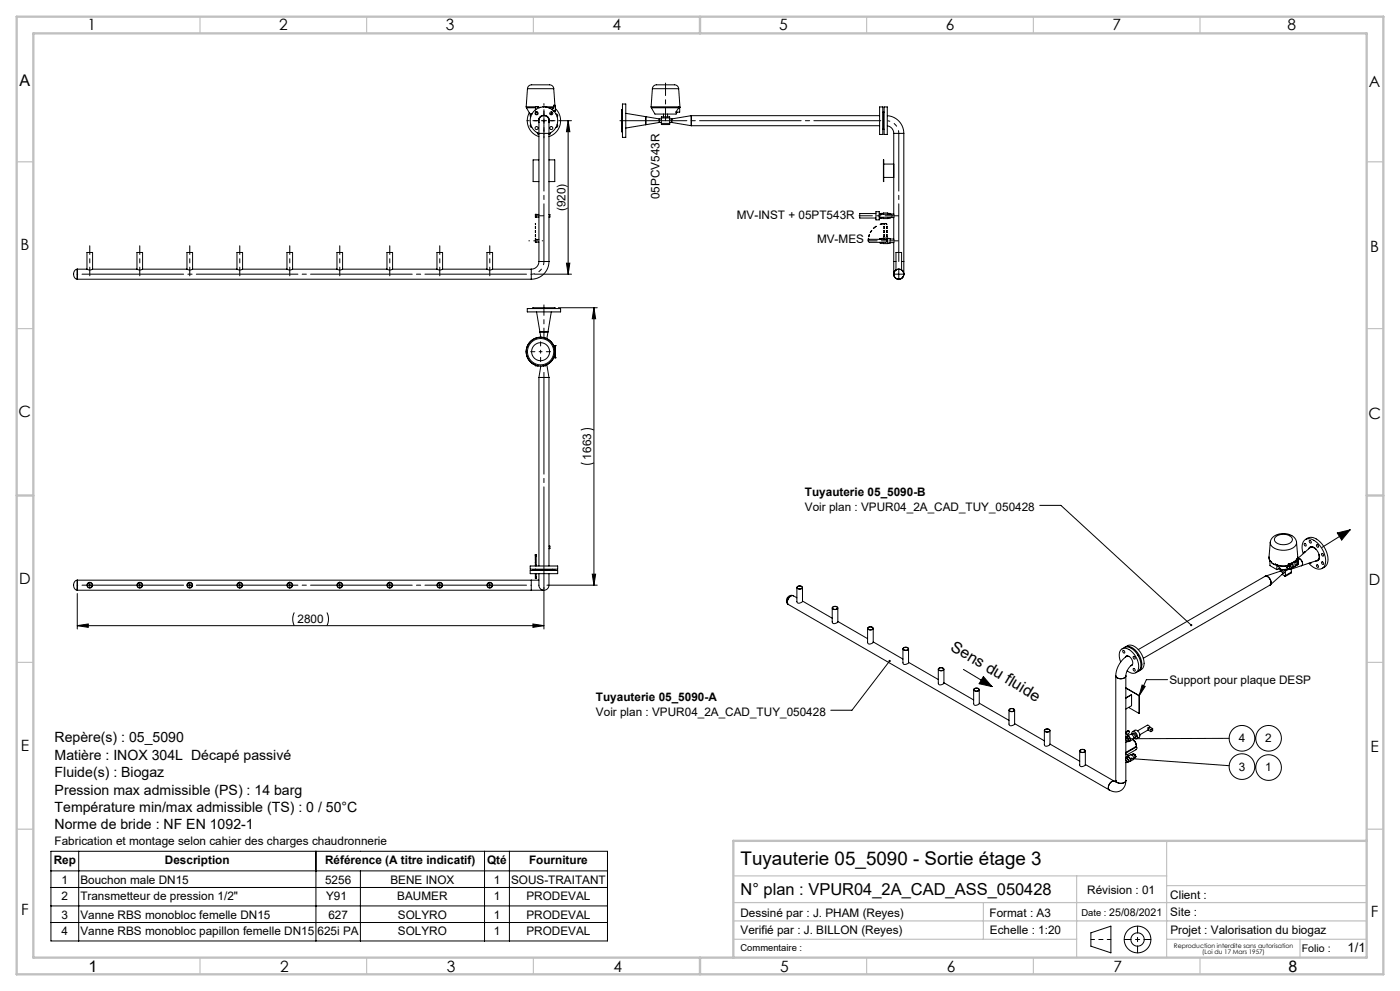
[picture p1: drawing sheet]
<svg xmlns="http://www.w3.org/2000/svg" width="420mm" height="297mm" viewBox="0 0 420 297" stroke-linecap="round" stroke-linejoin="round" font-family="sans-serif">
<g fill="none" stroke="#000" stroke-width=".3">
<path d="M157.9 32v.3M157.9 32h2.8M157.9 32.3l1.1 1.9h.6M157.9 32.3h2.8M158.2 26.6a1.95 1.95 0 0 1 2.4-1.2h3.9a1.38 1.38 0 0 1 1.6 1.2M158.2 26.6h7.9M158.2 26.6l-.3 5.4M158.8 33.8a5 5 0 0 0 2.9 7.1M159.2 37.3l-.1 .6 .5 .2M159.6 34.2l-.5 .3 .1 .5M160.6 34.2h.8M160.7 32.3l-.1 .7"/>
<path d="M160.7 32v.3M160.7 32l.7-.1-.1 .3M160.7 33.6h.6M160.7 31.9v1M160.7 33.6h.1M161.2 39.8l.1 .3 .4 .2M161.3 32.2h.9M161.3 32.2l.5 .1M161.7 40v-3.4a1.59 1.59 0 0 1 1.7-1.9 1.59 1.59 0 0 1 1.3 2.2v3.1M161.7 40h3M161.7 40v38.4M163.1 36.2h.2"/>
<path d="M163.2 34.5a1.62 1.62 0 0 1 1.5 2.3M163.2 34.5a1.62 1.62 0 0 0-1.5 2.3M163.2 34.6a1.59 1.59 0 0 1 1.5 2.1M163.2 34.6a1.59 1.59 0 0 0-1.5 2.1M163.2 36v.3M163.6 31.9l.1 .1M163.7 32h2.4M163.7 31.9v.1M163.7 31.9l-.7 .2M164.6 32.3h1.4M164.7 40v38.4M165.2 39.8l-.1 .3-.4 .2"/>
<path d="M165.7 33.6l-.4 .6h-.3M166 32.3l-.3 .6M166.1 32.3h.1M166.1 32.3l-.4 .6M166.1 31.6v.4M166.1 31.6h.1M166.1 31.6h.4M166.1 33.2h.5M166.1 31.6h.5M166.1 32l-.1 .3M166.1 32h.1M166.1 33.3h.5"/>
<path d="M166.1 26.6l.4 5M166.1 32v.3M166.5 31.6h.1M166.6 31.6h.1M166.6 33.2v.1M166.6 31.6v1.6M166.6 32.6a5 5 0 0 1-1.9 8.3M166.6 33.2h.1M166.8 34.2l.5 .3-.2 .5M167.1 37.3l.2 .6-.5 .2M168.4 36.2h3M170.4 36.2l.6 3.3h-1.1z"/>
<path d="M170.4 36.2v46M186.7 31.2h1v10h-1zM186.7 32.8h-.2v6.7h.2M187.7 34l10.1 1.6M193.7 35v2.4M195.3 32l.1 .3M195.3 32h8.4M195.4 32.3l1.1 1.9h6.3l.4-.6M195.4 32.3h8.2M195.7 26.6a1.98 1.98 0 0 1 2.5-1.2h3.8a1.36 1.36 0 0 1 1.6 1.2M195.7 26.6h7.9M195.7 26.6l-.4 5.4"/>
<path d="M197.8 35.6v1.1M197.8 35.6h.6M197.8 36.7h.6M197.8 36.7l-10.1 1.7M198.4 35.4v-.4h2.5v.4M198.4 37v.3h2.5v-.3M198.4 35.4h2.5M198.4 37h2.5M198.4 35.4v1.6M199 34.2v.8M200.3 34.2v.8M200.9 35.6h.6"/>
<path d="M200.9 36.7h.6M200.9 35.4v1.6M201.5 36.7l5.9 1M201.5 35.6v1.1M203.6 26.6l.4 5.6M203.7 32l-.1 .3M203.7 32l.2-.1v1.7h-1.2l.9-1.3M203.9 32.2h.1M204 32.2l-.1 .1M207.4 34.7v3M207.4 34.7h56.5M207.4 37.7h56.5"/>
<path d="M207.4 34.7l-5.9 .9M263.9 32h.9v8.3h-.9zM264.8 33.6h.4M264.8 38.7h.4M265 33.6h.1M265 33.6v5.1zM265.2 32h1v8.3h-1zM266.2 37.7a2.29 2.29 0 0 1 1.9 2.3M266.2 34.7a5.3 5.3 0 0 1 4.9 5.3M268.1 40h3M268.1 40v24.1M271.1 40v38.4"/>
<path d="M161.7 40a4.1 4.1 0 0 1-1.8-6.3 4.1 4.1 0 0 1 6.6 0 4.1 4.1 0 0 1-1.8 6.3M161.7 47.9h-1.8v6.5h1.8M164.7 47.9h1.7v6.5h-1.7M265 47.9l.1 6.5zM265.1 49.2h3M265.1 53.2h3M160.6 67l.1 .2zM160.6 72.2v.4h1.1M160.6 67.8l.1 .7zM160.6 69.1l.1 .6zM160.6 70.3l.1 .6zM160.6 72.2v-.6l.1 .6"/>
<path d="M160.6 72.2h.1M160.7 72.2v.4M160.7 71.7l.2 .1M160.7 71.8h1M160.9 72.6h.1M160.9 64.3h.8M161.7 78.4a2.29 2.29 0 0 1-2.3 2.3M161.7 78.4h3M161.7 65.1h-1.1v-.9h.3v.9M164.7 64.3h.3v.7h-.3M164.7 78.4a5.3 5.3 0 0 1-5.3 5.3M169.9 78.9h1.1l-.6 3.3z"/>
<path d="M260.6 70.9h.1M260.8 70.3l-.1 .6zM261.5 69.1l-.4 .6zM262 68.5l.9-.7zM262.8 64h-4.9v1.3h4.9M263.8 64.4l3.4-.2 .4 .5-.3 .4h-3.2l-.4-.3zM263.8 64.4v-1h-1v2.5h1v-.9M263.8 65.3h.5M263.9 72.6h.3M264.2 72.7h.1M264.2 71.6v.1M264.3 72.6v.3h.7"/>
<path d="M264.3 64v.2M264.3 65.1v.3h.7M264.3 71.6l-.4 .1M265 71.7v-.4h1.3v1.7h-1.3v-.4M265 71.5h-.7v.2M265 64.2v-.4h1.3v.4M265 65.1v.4h1.3v-.4M265 64h-1.2M265.2 70.3l.1 .6zM265.2 69.1l.1 .6zM265.2 67.8l.1 .7zM265.2 71.7v-.1l.1 .1"/>
<path d="M265.2 67.2l.2-.2-1.3 .2 1.6-.2 .4 .2M265.2 67.2h.1M265.3 67.2l.3-.2 .4 .2M266 67.2h.1M266.1 72.2l-.4-.5h-4.8l-.4 .3v-.4a.77 .77 0 0 0 .4 1h4.8l.4-.4M266.1 70.3v.6zM266.1 69.1v.6zM266.1 67.8v.7zM266.1 72.2h.1M266.1 72.2v-.6v.6M266.3 71.5h.7v1.4h-.7M266.3 64h.7v.2"/>
<path d="M267 65.1v.3h-.7M267 64.1h1.1M267 65.2h1.1M267 71.6h1.1M267 72.7h1.1M268.1 78.4v3.8M268.1 78.4h.7M268.1 65.2v6.4M268.1 72.7v5.7M268.1 64.1v1.1M268.1 71.6v1.1M268.8 75.7h1.7v5.2a1.51 1.51 0 0 1 .3 2.3 1.51 1.51 0 0 1-2.3 0 1.51 1.51 0 0 1 .3-2.3z"/>
<path d="M270.5 78.4h.6M271.1 78.4v3.8M23.2 80.7a1.58 1.58 0 0 0-1.1 1.5 1.58 1.58 0 0 0 1.1 1.5M23.2 80.7v3M23.2 80.7h2.9M23.2 83.7h136.2M26.1 80.7a1.5 1.5 0 0 0 1.7 0M26.1 80.7v-5h1.7v5M27.8 80.7h13.3M41.1 80.7a1.5 1.5 0 0 0 1.7 0M41.1 80.7v-5h1.7v5M42.8 80.7h13.3"/>
<path d="M56.1 80.7a1.5 1.5 0 0 0 1.7 0M56.1 80.7v-5h1.7v5M57.8 80.7h13.3M71.1 80.7a1.5 1.5 0 0 0 1.7 0M71.1 80.7v-5h1.7v5M72.8 80.7h13.3M86.1 80.7a1.5 1.5 0 0 0 1.7 0M86.1 80.7v-5h1.7v5M87.8 80.7h13.3M101.1 80.7a1.5 1.5 0 0 0 1.7 0M101.1 80.7v-5h1.7v5M102.8 80.7h13.3"/>
<path d="M116.1 80.7a1.5 1.5 0 0 0 1.7 0M116.1 80.7v-5h1.7v5M117.8 80.7h13.3M131.1 80.7a1.5 1.5 0 0 0 1.7 0M131.1 80.7v-5h1.7v5M132.8 80.7h13.3M146.1 80.7a1.5 1.5 0 0 0 1.7 0M146.1 80.7v-5h1.7v5M147.8 80.7h11.6M158.2 92.5h10v1h-10zM159.4 80.7v3M159.9 92.5v-.3h6.6v.3"/>
<path d="M160.4 82.2h11M161 93.5l1 6M162 99.5h2.4M162 99.5l.2 1.6M165.4 93.5l-1.3 8M167.5 92.2h11.7M178.2 92.2v83.2M178.2 92.2l.5 3.3h-1zM269.5 82.2h.3M269.6 82v.3M160.7 109.5l.7 .2h-.7zM161.3 109.7h1.7"/>
<path d="M161.7 113.1h3M161.7 113.1v56.5M162.1 105.4h.2M162.2 105.3v.2M162.2 109.7l-.5 3.4M162.9 109.7l.8-.2-.1 .2zM164.1 109.3l.6 3.8M164.7 113.1v56.5M166.1 103.6h.1M166.1 103.6l.4 1.7-.4 1.9M166.1 107.2h.1M166.1 107.2h.5"/>
<path d="M166.1 103.6h.5M166.1 103.6a4.3 4.3 0 0 0-7.1-1.1 4.3 4.3 0 0 0 1.7 7M166.1 107.2l-1 1.4-1.4 .9M166.6 103.6h.1M166.6 107.2h.1M166.6 103.6v3.6M174.2 138.7l1.9 .5 2.1-.5M174.2 128.9l1.9-.5 2.1 .5M311.9 151.5h6.4l39.1 35.8M401.2 159.7l3.8-.9-2.5 3zM405 158.8l-8.5 5.3M23.2 173.9a1.58 1.58 0 0 0-1.1 1.5 1.58 1.58 0 0 0 1.1 1.5"/>
<path d="M23.2 173.9v3M23.2 173.9h136.2M23.2 176.9h136.2M23.2 177.9v10.6M26.8 175.4h.3M26.9 175.3v.2M41.8 175.4h.3M41.9 175.3v.2M56.8 175.4h.3M56.9 175.3v.2M71.8 175.4h.3M71.9 175.3v.2"/>
<path d="M86.8 175.4h.3M86.9 175.3v.2M101.8 175.4h.3M101.9 175.3v.2M116.8 175.4h.3M116.9 175.3v.2M131.8 175.4h.3M131.9 175.3v.2M146.8 175.4h.3M146.9 175.3v.2M159.1 169.6h8.2v1h-8.2zM159.1 171h8.2v.9h-8.2z"/>
<path d="M159.4 176.9h3.8M159.4 173.9h2.3M159.4 173.9v3M160.6 166.3l.1 .2M160.6 166.3v.2M160.6 166.8v.4M160.6 166.8l.1 .4M160.6 167.8l.1 .7M160.6 167.8v.7M160.6 166.2h.1M160.6 166.2h.3v.4M160.6 166.3h.1"/>
<path d="M160.6 172.9v.5h.3v-.5M160.6 169.4v.2M160.6 169.4h.3M160.6 166.5h.1M160.6 166.2v.1M160.6 166.5v.3M160.6 167.2v.6M160.6 168.5v.9M160.6 170.6v.2M160.6 170.9v.1M160.6 171.9v1M160.6 167.2h.1"/>
<path d="M160.6 168.5h.1M160.6 166.6h.3M160.6 172.9h.3M160.6 170.8h5.1M160.6 170.6v.4M160.6 170.8h-.7l.7 .1M160.7 166.2h.1M160.7 166.2l-.1 .1M160.7 166.5v.1M160.7 167.2v.1M160.7 168.5l-.1 .1M160.9 169.4v.2"/>
<path d="M160.9 166.6v2.8M160.9 171.9v1M161.7 171.9v3.1a1.59 1.59 0 0 0 1.7 1.9 1.59 1.59 0 0 0 1.3-2.2v-2.8M163.2 176.1v12.4M164.1 175.4h15.1M164.7 163.7h.3v.7h-.3M165.7 170.6v.4M165.7 170.8h.7l-.7 .1M177.7 172.1h1l-.5 3.3zM238 178.6a1.53 1.53 0 0 0-1.8 .6 1.53 1.53 0 0 0 .3 2M238 178.5a1.74 1.74 0 0 0-1.5 2.7M238 178.5l1.1 .7"/>
<path d="M239.1 176.1v4.2M239.2 175.8a.82 .82 0 0 1 .9-.3 .82 .82 0 0 1 .5 .8 .85 .85 0 0 1-.9 .3 .85 .85 0 0 1-.6-.7zM239.2 175.9a.73 .73 0 0 1 .8-.3 .73 .73 0 0 1 .6 .7 .73 .73 0 0 1-.8 .2 .73 .73 0 0 1-.6-.6zM240.7 176.1v4.2a.96 .96 0 0 1-1.6 0M379.5 172.7a1.74 1.74 0 0 1 1.5 2.6M379.5 172.7l-38 22M380.7 167l.4 1.1M380.7 167l.3 1.1M381 168.1l.5 .3M381 168.1v1.4l2 1.2M381 175.3l-38 22M381.1 162.5a3.2 3.2 0 0 0 3.7 2.4 3.6 3.6 0 0 0 4.2-2.2v-.2"/>
<path d="M381.1 162.5l-.4 4.5M381.1 162.5a4.1 4.1 0 0 1 5.7-2.3 2.87 2.87 0 0 1 2.2 2.3M381.1 168l.4 .4M381.1 168l-.1 .1M381.4 168.6l1.2 .7M381.5 168.4l-.1 .2M382.5 169l.7 .3M382.5 169l.1 .3M382.5 169l.5 .3M382.7 160.9a3.5 3.5 0 0 1 5 .6 2.48 2.48 0 0 1-3.4 1.7 1.64 1.64 0 0 1-1.8-2zM383 169.3v1.4M383.2 169.3l1.7 .3 1.6-.2"/>
<path d="M383.2 169.3l.1 .2M383.2 169.3h.1M383.2 169.3h-.2M383.3 169.5l1.6 .3 1.6-.2M383.3 169.5l.7 .8-1 .4M384.1 170.6v.6M384.1 171.2l.5 .2 .2 .5M384.2 171.2l.4-.3a.61 .61 0 0 1 .5 .9l-.4 .3 .1-.2M384.2 171.2l-4.6 1.5M384.6 172.2l.9 .5 .1-.2M384.8 171.9l-3.7 3.4M385.2 170.7l.2 .1"/>
<path d="M385.4 170.8h.1M385.5 170.8l.1 .4M385.5 170.9l.1 .2zM385.5 172.4l.1 .3zM385.6 170.6l-.2 .2M385.6 171.2v1.3M385.8 170.6l-.3 .2M386.1 170.1h.1M386.1 170.1l.8 .5M386.5 169.6l-.4 .5M386.5 169.6h.1M386.5 169.1v.3"/>
<path d="M386.5 169.1h.1M386.5 169.1l.4 .2M386.5 169.4v.2M386.5 169.4h.1M386.5 169v.1M386.5 169h.1M386.6 170.4l-1.5 .3-1.5-.2M386.8 170.5l-1.2 .7M386.9 169.3v1.3M386.9 169.3h.1M386.9 170.6h.1M387.4 171.5v.2l-1.8 1"/>
<path d="M387.4 171.5l-1.8 1M387.4 170.4v1.1M387.4 170.3v.2zM387.4 169.2a.34 .34 0 0 1 .6 .1 .34 .34 0 0 1-.3 .5 .33 .33 0 0 1-.6 0 .33 .33 0 0 1 .3-.5zM388.7 168.5a.34 .34 0 0 1 .5 .1 .34 .34 0 0 1-.3 .5 .33 .33 0 0 1-.5 0 .33 .33 0 0 1 .2-.5zM389 162.5l.3 4.5M389 167.6l-.8 .8-1.7 .6M389 167.6h.1M389.1 167.6h.1M389.1 167.6l-.9 .8-1.7 .7M389.1 167.6l.3 .2M389.3 167l-.1 .7"/>
<path d="M389.3 167h.1M389.4 169.2h.1M389.4 169.2l-2.5 1.4M389.4 167.8h.1M389.4 167.8l-2.5 1.5M389.4 167.8v1.4M391 165.9a3.2 3.2 0 0 1 1.2-4.4 5.9 5.9 0 0 1 5.2 4.6 3.2 3.2 0 0 1-1.1 4.4 3.9 3.9 0 0 1-3.7-1.7M391.3 162.9a.4 .4 0 0 1 .5 .2 .4 .4 0 0 1-.2 .5zM391.5 165.4h-.2l-.1 .3M391.5 165.4h.1M391.7 161.7l.7-.4a3.9 3.9 0 0 1 4.4 2.1 5.5 5.5 0 0 1 .9 6.2l-1 .7M392.6 164.5a1.25 1.25 0 0 1 1.2-.7 1.25 1.25 0 0 1 1.1 .9 2.36 2.36 0 0 1 .3 3.4h-.5"/>
<path d="M392.8 162a.4 .4 0 0 1 .5 .2 .4 .4 0 0 1-.2 .6zM393 164.1l.8-.1 .9 .5M393 164.1l-3.7 3.3a1.35 1.35 0 0 1 1.2 .7 1.35 1.35 0 0 1-.1 1.4M393.3 163.9l-.3 .2M393.4 168.6l-.1 .2-.3-.1M395 163.3a.4 .4 0 0 1 .5 .2 .4 .4 0 0 1-.2 .5zM395 169.3a.4 .4 0 0 1 .5 .2 .4 .4 0 0 1-.2 .5zM395.6 167.8l-.4 .1M395.7 166.3l.1 1-.5 .6-7.9 2.7M396.5 168.4a.4 .4 0 0 1 .5 .2 .4 .4 0 0 1-.2 .6zM396.5 165.9a.4 .4 0 0 1 .5 .2 .4 .4 0 0 1-.2 .6zM23.2 187.5h140"/>
<path d="M23.2 187.5l3.3-.5v1zM88.3 183.6l-.5 1.8 .5 2.1M98.1 183.6l.4 1.8-.4 2.1M159.9 187l3.3 .5-3.3 .5zM236.5 181.2l96.3 55.5M240.7 180.1l9 5.2M249.7 182.2v4.2a.96 .96 0 0 0 1.7 0v-4.2M249.8 181.9a.82 .82 0 0 1 .9-.2 .82 .82 0 0 1 .6 .7 .85 .85 0 0 1-.9 .3 .85 .85 0 0 1-.7-.7zM249.8 182a.73 .73 0 0 1 .9-.3 .73 .73 0 0 1 .5 .7 .73 .73 0 0 1-.8 .3 .73 .73 0 0 1-.6-.7zM251.4 186.3l8.9 5.1M260.3 188.3v4.2a.96 .96 0 0 0 1.7 0v-4.2M260.4 188.1a.82 .82 0 0 1 .9-.3 .82 .82 0 0 1 .6 .7 .85 .85 0 0 1-.9 .3 .85 .85 0 0 1-.7-.7z"/>
<path d="M260.5 188.1a.73 .73 0 0 1 .8-.3 .73 .73 0 0 1 .5 .7 .73 .73 0 0 1-.8 .3 .73 .73 0 0 1-.5-.7zM262 192.4l8.9 5.1M266.9 198.1l-11.3 14.8h-6.4M270.9 194.4v4.2a.96 .96 0 0 0 1.7 0v-4.2M271 194.2a.82 .82 0 0 1 .9-.3 .82 .82 0 0 1 .6 .8 .85 .85 0 0 1-.9 .3 .85 .85 0 0 1-.6-.8zM271.1 194.2a.73 .73 0 0 1 .8-.2 .73 .73 0 0 1 .5 .6 .73 .73 0 0 1-.8 .3 .73 .73 0 0 1-.5-.7zM272.6 198.5l8.9 5.2M336.2 198.4a2.92 2.92 0 0 1 .7-4.1 4.6 4.6 0 0 1 4.4 3.8 2.56 2.56 0 0 1-1 3.7l-1-.1-1.2-.7M336.6 194.5l.7-.4a3.6 3.6 0 0 1 4.1 2.4 3.6 3.6 0 0 1 0 4.7l-.7 .4M336.9 195a.4 .4 0 0 1 .5 .2 .4 .4 0 0 1-.2 .5zM337.4 194a2.89 2.89 0 0 1 3.7 1.4 4.5 4.5 0 0 1 .9 5.5l-.4 .2M337.6 193.9l.7-.4a3.6 3.6 0 0 1 4.1 2.4 3.6 3.6 0 0 1 0 4.8l-.7 .4"/>
<path d="M337.6 197a.99 .99 0 0 1 1-.4 .99 .99 0 0 1 .8 .8 1.33 1.33 0 0 1-.1 2.1M338.2 196.6a7.4 7.4 0 0 0-3.5 5.9M338.2 196.6h-.1M338.2 196.6h.1M339.7 199.2l-1.4 1.5-.5 1.8M339.7 199.2h.1M340 196.8a.4 .4 0 0 1 .5 .2 .4 .4 0 0 1-.2 .5zM341.4 196.3l.1 .3M281.5 200.6v4.1a.96 .96 0 0 0 1.7 0v-4.1M281.6 200.3a.82 .82 0 0 1 .9-.3 .82 .82 0 0 1 .6 .8 .85 .85 0 0 1-.9 .3 .85 .85 0 0 1-.6-.7zM281.7 200.4a.73 .73 0 0 1 .8-.3 .73 .73 0 0 1 .5 .7 .73 .73 0 0 1-.8 .2 .73 .73 0 0 1-.5-.6zM283.2 204.6l8.9 5.2"/>
<path d="M289 200.6l8.6 5.2M292.1 206.7v4.2a.96 .96 0 0 0 1.7 0v-4.2M292.2 206.4a.82 .82 0 0 1 .9-.2 .82 .82 0 0 1 .6 .7 .85 .85 0 0 1-.9 .3 .85 .85 0 0 1-.6-.7zM292.3 206.5a.73 .73 0 0 1 .8-.3 .73 .73 0 0 1 .5 .7 .73 .73 0 0 1-.8 .3 .73 .73 0 0 1-.5-.7zM293.8 210.7l8.9 5.2M295 202.8l2.6 3-3.9-.9zM302.7 212.8v4.2a.96 .96 0 0 0 1.7 0v-4.2M302.8 212.5a.82 .82 0 0 1 .9-.2 .82 .82 0 0 1 .6 .7 .85 .85 0 0 1-.9 .3 .85 .85 0 0 1-.6-.7zM302.9 212.6a.73 .73 0 0 1 .8-.3 .73 .73 0 0 1 .5 .7 .73 .73 0 0 1-.8 .3 .73 .73 0 0 1-.5-.7zM304.4 216.9l8.9 5.1M313.3 218.9v4.2a.96 .96 0 0 0 1.7 0v-4.2M313.4 218.7a.82 .82 0 0 1 .9-.3 .82 .82 0 0 1 .6 .8 .85 .85 0 0 1-.9 .2 .85 .85 0 0 1-.6-.7z"/>
<path d="M313.5 218.7a.73 .73 0 0 1 .8-.2 .73 .73 0 0 1 .5 .6 .73 .73 0 0 1-.8 .3 .73 .73 0 0 1-.5-.7zM334.7 202.5a1.74 1.74 0 0 0 3.1 0M334.7 202.6v31.3M337.8 202.6a1.78 1.78 0 0 1-3.1 0M337.8 202.6v31.3M337.8 219.9l.8 .5M337.8 206.1l4 2.4M338.3 219l.4 .1M338.3 219l.2 .1M338.3 219l-.5 .4M338.5 219.1l.3 .1v.3l-.7 .6M338.5 219.1l-.7 .5"/>
<path d="M338.6 212l3.1 1.8M339.5 208.2l-1.7 1M339.5 208.2l-1.7 .9M339.5 208.2v3.3l-1.7 1M339.5 220a.65 .65 0 0 1 .5-.8 .65 .65 0 0 1 .8 .5 .98 .98 0 0 1 .5 .9 .98 .98 0 0 1-.6 .8l-.5-.2M339.8 219.3l.7-.4a1.41 1.41 0 0 1 1.2 2.1l-.7 .4M339.8 219.9l.3-.2a.78 .78 0 0 1 .6 1.2l-.2 .1M340 200.4a.4 .4 0 0 1 .5 .2 .4 .4 0 0 1-.2 .5zM341.7 208.5v5.3M341.8 208.5h-.1M341.8 208.5l-.1 5.3M342.6 205.3l1 .4-1.9 2.8z"/>
<path d="M344.4 218.2v.6M344.4 218.8l.9 .5M344.4 218.2l.9 .5M344.4 218.8l-2.5 1.4M344.9 217.9l-.7-.6-2.9 1.7M344.9 217.9l-.5 .3M344.9 217.9l.9 .5M345.3 218.7v.6M345.8 218.4l-.5 .3M345.8 218.4v.6l-.5 .3M350.3 203.7h-6.4l-2.2 4.8M315 223l8.9 5.1"/>
<path d="M323.9 225.1v4.1a.96 .96 0 0 0 1.7 0v-4.1M324 224.8a.82 .82 0 0 1 .9-.3 .82 .82 0 0 1 .6 .8 .85 .85 0 0 1-.9 .3 .85 .85 0 0 1-.6-.7zM324.1 224.9a.73 .73 0 0 1 .8-.3 .73 .73 0 0 1 .5 .7 .73 .73 0 0 1-.8 .2 .73 .73 0 0 1-.5-.6zM325.6 229.1l8.7 5a1.79 1.79 0 0 0-1.5 2.6M334.7 234.3a1.63 1.63 0 0 0-1.8 .5 1.63 1.63 0 0 0-.1 1.9v.1M334.7 233.9v.5M334.7 233.9a1.74 1.74 0 0 0 3.1 0M334.7 233.9a1.72 1.72 0 0 0 3.1 0M337.8 227.4a.46 .46 0 0 1 .6 .2 .46 .46 0 0 1-.2 .6l-.4-.4M337.8 226.9l.2 .1M337.8 226l.8 .5M337.8 220.8l.2 .1"/>
<path d="M337.8 233.9a3.1 3.1 0 0 1-1.6 3 3.1 3.1 0 0 1-3.4-.1M337.8 221.2v.1a.46 .46 0 0 1 .6 .2 .46 .46 0 0 1-.2 .6l-.4-.5M337.8 227.3v.1M338 227a.78 .78 0 0 1 1 0 .78 .78 0 0 1 .1 1l-.4 .2M338 220.9a.78 .78 0 0 1 1 0 .78 .78 0 0 1 .1 1l-.4 .2M338.1 228.4a.47 .47 0 0 0 .6-.4 .47 .47 0 0 0-.3-.5l-.6-.4 .4-.2a.82 .82 0 0 1 .7 1.2l-.5 .3M338.1 222.2a.47 .47 0 0 0 .6-.3 .47 .47 0 0 0-.3-.5l-.6-.4 .4-.3a.82 .82 0 0 1 .7 1.3l-.5 .3M338.2 226.8l.9-.6a.97 .97 0 0 1 .8 1.5l-.9 .5M338.2 220.6l.9-.5a.97 .97 0 0 1 .8 1.4l-.9 .6M338.4 228.2l-.6 .4M338.4 222.1l-.6 .4M339.4 226.2l.3-.2a.82 .82 0 0 1 .7 1.3l-.3 .1"/>
<path d="M339.4 220.1l.3-.2a.82 .82 0 0 1 .7 1.2l-.3 .2M339.5 227.4l29.3 2.1M339.8 221.6l-.1 .1M339.8 221.6h.1M339.9 226l.2-.1 .5 .2M340.2 222l.3 .3M340.2 222h.1M340.2 221.9v.1M340.2 221.9h.1M340.2 221.9l.3 .4M340.3 226.3h.1M340.3 226.3v.1"/>
<path d="M340.5 222.3h.1M340.5 226.9h.1M340.6 226.1l-.3 .2M340.6 226.1l.2 .7M340.6 223.9h.4M340.6 223.9l.2 .1M340.6 223.9l-2.8 1.6M340.6 222.7l.2 .4M340.7 222.7l.1 .4M340.7 222.7h-.1M340.8 223.1h.1M340.8 224l.3 .1-.3 .5-2.7 1.6"/>
<path d="M340.8 224l-3 1.7M340.8 226.8l-.3 .3M340.8 226.8l-.3 .1M340.9 223.6v.3M340.9 223.6v.3zM340.9 223.5v.1M368.7 221.3l-30.1 .1M15.3 255.1h166.9v26.9h-166.9zM23.6 255.1v26.9M94.8 255.1v26.9M145.4 255.1v26.9M152.8 255.1v26.9"/>
<path d="M15.3 261h166.9M15.3 266h166.9M15.3 271.5h166.9M15.3 276.5h166.9M108.1 261v21M327.3 279.6l6-2v8l-6-2z"/>
<circle cx="161" cy="34" r=".45"/>
<circle cx="161" cy="38.4" r=".45"/>
<circle cx="165.4" cy="34" r=".45"/>
<circle cx="165.4" cy="38.4" r=".45"/>
<circle cx="269.6" cy="82.2" r="1.51"/>
<circle cx="162.2" cy="105.4" r="3.9"/>
<circle cx="162.2" cy="105.4" r="2.7"/>
<circle cx="26.9" cy="175.4" r=".74"/>
<circle cx="26.9" cy="175.4" r=".84"/>
<circle cx="41.9" cy="175.4" r=".84"/>
<circle cx="41.9" cy="175.4" r=".74"/>
<circle cx="56.9" cy="175.4" r=".74"/>
<circle cx="56.9" cy="175.4" r=".84"/>
<circle cx="71.9" cy="175.4" r=".74"/>
<circle cx="71.9" cy="175.4" r=".84"/>
<circle cx="86.9" cy="175.4" r=".84"/>
<circle cx="86.9" cy="175.4" r=".74"/>
<circle cx="101.9" cy="175.4" r=".74"/>
<circle cx="101.9" cy="175.4" r=".84"/>
<circle cx="116.9" cy="175.4" r=".74"/>
<circle cx="116.9" cy="175.4" r=".84"/>
<circle cx="131.9" cy="175.4" r=".84"/>
<circle cx="131.9" cy="175.4" r=".74"/>
<circle cx="146.9" cy="175.4" r=".84"/>
<circle cx="146.9" cy="175.4" r=".74"/>
<circle cx="388.2" cy="169.8" r=".09"/>
<circle cx="372.6" cy="229.8" r="3.8"/>
<circle cx="372.6" cy="221.3" r="3.8"/>
<circle cx="380.6" cy="230" r="3.8"/>
<circle cx="380.6" cy="221.3" r="3.8"/>
<circle cx="341.3" cy="281.6" r="4"/>
<circle cx="341.3" cy="281.6" r="2"/>
</g>
<path d="M341.3 277.6v8M345.3 281.6h-8" fill="none" stroke="#000" stroke-width=".3" stroke-dasharray="30.5 1.3 1.3 1.3" stroke-dashoffset="28.4"/>
<path d="M327.3 281.6h6" fill="none" stroke="#000" stroke-width=".3" stroke-dasharray="30.5 1.3 1.3 1.3" stroke-dashoffset="29.4"/>
<g fill="none" stroke="#c0c0c0" stroke-width=".35">
<path d="M60 5v5M110 5v5M160 5v5M260 5v5M310 5v5M360 5v5M5 48.5h5M410 48.5h5M5 98.5h5M410 98.5h5M5 198.5h5M410 198.5h5"/>
<path d="M5 248.5h5M350 252v35M410 248.5h5M220 262.5h130M220 276h190M220 270.5h190M295 270.5v11M323 262.5v24.5M350 265.4h60M60 287v5M110 287v5M160 287v5"/>
<path d="M220 281.5h103M260 287v5M310 287v5M350 281.5h60M360 287v5M390 281.5v5.5"/>
</g>
<path d="M5 5h410v287h-410zM10 10h400v277h-400zM210 5v5M5 148.5h5M410 148.5h5M410 252h-190v35M210 287v5" fill="none" stroke="#c0c0c0" stroke-width=".7"/>
<g fill="#000">
<path d="M401.2 159.7l.6 1.1 3.2-2zM401.8 160.8l.7 1 2.5-3z" fill-rule="evenodd"/>
<path d="M295 202.8l-.6 1 3.2 2zM294.4 203.8l-.7 1.1 3.9 .9z" fill-rule="evenodd"/>
</g>
<path d="M159.4 82.2a3.8 3.8 0 0 0 3.8-3.8" fill="none" stroke="#000" stroke-width=".3" stroke-dasharray="30.5 1.3 1.3 1.3" stroke-dashoffset="29.4" stroke-linecap="butt"/>
<path d="M269.6 40a3.8 3.8 0 0 0-3.4-3.8" fill="none" stroke="#000" stroke-width=".3" stroke-dasharray="30.5 1.3 1.3 1.3" stroke-dashoffset="29.6" stroke-linecap="butt"/>
<path d="M163.2 176.9v-65.8" fill="none" stroke="#000" stroke-width=".3" stroke-dasharray="30.5 1.3 1.3 1.3" stroke-dashoffset="-.5"/>
<path d="M163.2 101.5v-10.1" fill="none" stroke="#000" stroke-width=".3" stroke-dasharray="30.5 1.3 1.3 1.3" stroke-dashoffset="27.3"/>
<path d="M159.4 82.2h-136.2M159.4 175.4h-136.2" fill="none" stroke="#000" stroke-width=".3" stroke-dasharray="30.5 1.3 1.3 1.3" stroke-dashoffset="-1.4"/>
<path d="M162.9 72.2h-4.2M161.9 105.4h-4.2M162.2 105.2v-4.2M162.2 105.7v4.1M162.4 105.4h4.2" fill="none" stroke="#000" stroke-width=".3" stroke-dasharray="30.5 1.3 1.3 1.3" stroke-dashoffset="30.3"/>
<g fill="none" stroke="#000" stroke-width=".3" stroke-dasharray="30.5 1.3 1.3 1.3">
<path d="M163.1 64.7h-2.2M269.4 82.2h-1.4M269.6 81.9v-1.4M269.6 82.4v1.4M269.9 82.2h1.4M26.7 175.4h-.6M26.9 175.1v-.6M26.9 175.6v.6M27.2 175.4h.6M41.7 175.4h-.6M41.9 175.1v-.6M41.9 175.6v.6"/>
<path d="M42.2 175.4h.6M56.7 175.4h-.6M56.9 175.1v-.6M56.9 175.6v.6M57.2 175.4h.6M71.7 175.4h-.7M71.9 175.1v-.7M71.9 175.6v.7M72.2 175.4h.7M86.7 175.4h-.7M86.9 175.1v-.7M86.9 175.6v.7"/>
<path d="M87.2 175.4h.7M101.7 175.4h-.7M101.9 175.1v-.7M101.9 175.6v.7M102.2 175.4h.7M116.7 175.4h-.7M116.9 175.1v-.7M116.9 175.6v.7M117.2 175.4h.7M131.7 175.4h-.6M131.9 175.1v-.6M131.9 175.6v.6"/>
<path d="M132.2 175.4h.6M146.7 175.4h-.6M146.9 175.1v-.6M146.9 175.6v.6M147.2 175.4h.6"/>
</g>
<path d="M26.9 73.7v9M41.9 73.7v9M56.9 73.7v9M71.9 73.7v9M86.9 73.7v9M101.9 73.7v9M116.9 73.7v9M131.9 73.7v9M146.9 73.7v9M260.6 72.2h8.9" fill="none" stroke="#000" stroke-width=".3" stroke-dasharray="30.5 1.3 1.3 1.3" stroke-dashoffset="27.9"/>
<path d="M163.2 34.2v5.8" fill="none" stroke="#000" stroke-width=".3" stroke-dasharray="30.5 1.3 1.3 1.3" stroke-dashoffset="29.5"/>
<path d="M163.2 78.4v-38.4M269.6 78.4v-38.4" fill="none" stroke="#000" stroke-width=".3" stroke-dasharray="30.5 1.3 1.3 1.3" stroke-dashoffset="13.2"/>
<path d="M162.9 36.2h-4M163.2 35.9v-4M163.2 36.4v4M163.4 36.2h4" fill="none" stroke="#000" stroke-width=".3" stroke-dasharray="30.5 1.3 1.3 1.3" stroke-dashoffset="30.4"/>
<path d="M162.9 36.2h-4.8M163.2 35.9v-4.9M163.2 36.4v4.9M163.4 36.2h4.9" fill="none" stroke="#000" stroke-width=".3" stroke-dasharray="30.5 1.3 1.3 1.3" stroke-dashoffset="29.9"/>
<path d="M257.7 64.7h11.8" fill="none" stroke="#000" stroke-width=".3" stroke-dasharray="30.5 1.3 1.3 1.3" stroke-dashoffset="26.5"/>
<path d="M264.2 36.2h-78.2" fill="none" stroke="#000" stroke-width=".3" stroke-dasharray="30.5 1.3 1.3 1.3" stroke-dashoffset="10.4"/>
<path d="M199.7 36.2v-11.3" fill="none" stroke="#000" stroke-width=".3" stroke-dasharray="30.5 1.3 1.3 1.3" stroke-dashoffset="26.7"/>
<g fill="#000">
<path d="M177.7 172.1h1l-.5 3.3zM178.2 92.2l.5 3.3h-1zM169.9 78.9h1.1l-.6 3.3zM170.4 36.2l.6 3.3h-1.1z"/>
<path d="M159.9 187l3.3 .5-3.3 .5zM23.2 187.5l3.3-.5v1z"/>
<path d="M338.3 221.2l-.1 .2h.4h-.4a.34 .34 0 0 0 .5 .3 .34 .34 0 0 0 .2-.5 .34 .34 0 0 0-.6 0zM342.6 205.3l1 .4-1.9 2.8zM339.3 227.1l-.1 .2 .3 .1-.3-.1a.34 .34 0 0 0 .4 .4 .34 .34 0 0 0 .2-.5 .34 .34 0 0 0-.5-.1zM357.1 187.1v.4l.4 .1-.1-.3 .2 .3v-.5zM266.6 197.9a.34 .34 0 0 0 .1 .5 .34 .34 0 0 0 .5-.1 .34 .34 0 0 0-.1-.5l-.2 .3 .2-.3z"/>
</g>
<text font-size="5.6" x="222.2" y="259.1">Tuyauterie 05_5090 - Sortie étage 3</text>
<text font-size="4.9" x="222.2" y="268.4">N° plan : VPUR04_2A_CAD_ASS_050428</text>
<g font-size="4.8">
<text x="5.9" y="25.7">A</text>
<text x="284.9" y="194.7" transform="rotate(31 284.9 194.7)">Sens du fluide</text>
<text x="26.5" y="291.4">1</text>
<text x="386.5" y="291.4">8</text>
</g>
<g font-size="4.7">
<text x="26.3" y="9.1">1</text>
<text x="83.8" y="9.1">2</text>
<text x="133.8" y="9.1">3</text>
<text x="183.8" y="9.1">4</text>
<text x="233.8" y="9.1">5</text>
<text x="283.8" y="9.1">6</text>
<text x="333.8" y="9.1">7</text>
<text x="386.3" y="9.1">8</text>
<text x="410.7" y="26.2">A</text>
<text x="6.1" y="75">B</text>
<text x="411.1" y="75.5">B</text>
<text x="5.6" y="125">C</text>
<text x="410.5" y="125.5">C</text>
<text x="5.7" y="175">D</text>
<text x="410.7" y="175.5">D</text>
<text x="6.2" y="225">E</text>
<text x="411.2" y="225.5">E</text>
<text x="6.3" y="274.3">F</text>
<text x="411.3" y="274.7">F</text>
<text x="84.1" y="291.4">2</text>
<text x="134.1" y="291.4">3</text>
<text x="184.1" y="291.4">4</text>
<text x="234.1" y="291.4">5</text>
<text x="284.1" y="291.4">6</text>
<text x="334.1" y="291.4">7</text>
</g>
<g font-size="4.2">
<text x="16.4" y="222.4">Repère(s) : 05_5090</text>
<text x="16.4" y="227.7">Matière : INOX 304L Décapé passivé</text>
<text x="16.4" y="232.9">Fluide(s) : Biogaz</text>
<text x="16.4" y="238.1">Pression max admissible (PS) : 14 barg</text>
<text x="16.4" y="243.4">Température min/max admissible (TS) : 0 / 50°C</text>
<text x="16.4" y="248.6">Norme de bride : NF EN 1092-1</text>
</g>
<text font-size="3.9" x="404.3" y="285.3">1/1</text>
<g font-size="3.5">
<text x="197.9" y="59.7" transform="rotate(-90 197.9 59.7)">05PCV543R</text>
<text x="169.7" y="63.3" transform="rotate(-90 169.7 63.3)">(920)</text>
<text x="221" y="65.7">MV-INST + 05PT543R</text>
<text x="245.1" y="72.9">MV-MES</text>
<text x="177.4" y="137.7" transform="rotate(-90 177.4 137.7)">1663</text>
<text x="241.5" y="148.7">Tuyauterie 05_5090-B</text>
<text x="241.5" y="153.3">Voir plan : VPUR04_2A_CAD_TUY_050428</text>
<text x="89.3" y="186.7">2800</text>
<text x="350.8" y="205">Support pour plaque DESP</text>
<text x="178.8" y="210.1">Tuyauterie 05_5090-A</text>
<text x="178.8" y="214.6">Voir plan : VPUR04_2A_CAD_TUY_050428</text>
<text x="371.6" y="222.4">4</text>
<text x="379.6" y="222.4">2</text>
<text x="371.6" y="230.9">3</text>
<text x="379.6" y="231.2">1</text>
<text x="16.4" y="253.3">Fabrication et montage selon cahier des charges chaudronnerie</text>
<text x="16.1" y="259">Rep</text>
<text x="49.5" y="259">Description</text>
<text x="97.5" y="259">Référence (A titre indicatif)</text>
<text x="146.2" y="259">Qté</text>
<text x="158.7" y="259">Fourniture</text>
<text x="18.5" y="264.8">1</text>
<text x="18.5" y="269.7">2</text>
<text x="24.1" y="264.8">Bouchon male DN15</text>
<text x="24.1" y="269.7">Transmetteur de pression 1/2&quot;</text>
<text x="97.5" y="264.8">5256</text>
<text x="97.8" y="269.7">Y91</text>
<text x="117.1" y="264.8">BENE INOX</text>
<text x="119.2" y="269.7">BAUMER</text>
<text x="148.1" y="264.8">1</text>
<text x="148.1" y="269.7">1</text>
<text x="153.3" y="264.8">SOUS-TRAITANT</text>
<text x="157.9" y="269.7">PRODEVAL</text>
<text x="326.2" y="267.8">Révision : 01</text>
<text x="351.1" y="269.4">Client :</text>
<text x="18.5" y="275.3">3</text>
<text x="24.1" y="275.3">Vanne RBS monobloc femelle DN15</text>
<text x="98.5" y="275.3">627</text>
<text x="119.4" y="275.3">SOLYRO</text>
<text x="148.1" y="275.3">1</text>
<text x="157.9" y="275.3">PRODEVAL</text>
<text x="222.2" y="274.8">Dessiné par : J. PHAM (Reyes)</text>
<text x="296.9" y="274.7">Format : A3</text>
<text x="351.1" y="274.6">Site :</text>
<text x="18.5" y="280.2">4</text>
<text x="24.1" y="280.2">Vanne RBS monobloc papillon femelle DN15</text>
<text x="95.3" y="280.2">625i PA</text>
<text x="119.4" y="280.2">SOLYRO</text>
<text x="148.1" y="280.2">1</text>
<text x="157.9" y="280.2">PRODEVAL</text>
<text x="222.2" y="279.9">Verifié par : J. BILLON (Reyes)</text>
<text x="297" y="279.8">Echelle : 1:20</text>
<text x="351.1" y="280.1">Projet : Valorisation du biogaz</text>
</g>
<text font-size="3.2" x="390.5" y="285.3">Folio :</text>
<g font-size="2.8">
<text x="324.4" y="274.6">Date : 25/08/2021</text>
<text x="222.2" y="285.1">Commentaire :</text>
</g>
<g font-size="1.9">
<text x="352.2" y="284.1">Reproduction interdite sans autorisation</text>
<text x="360.7" y="285.9">(Loi du 17 Mars 1957)</text>
</g>
</svg>
